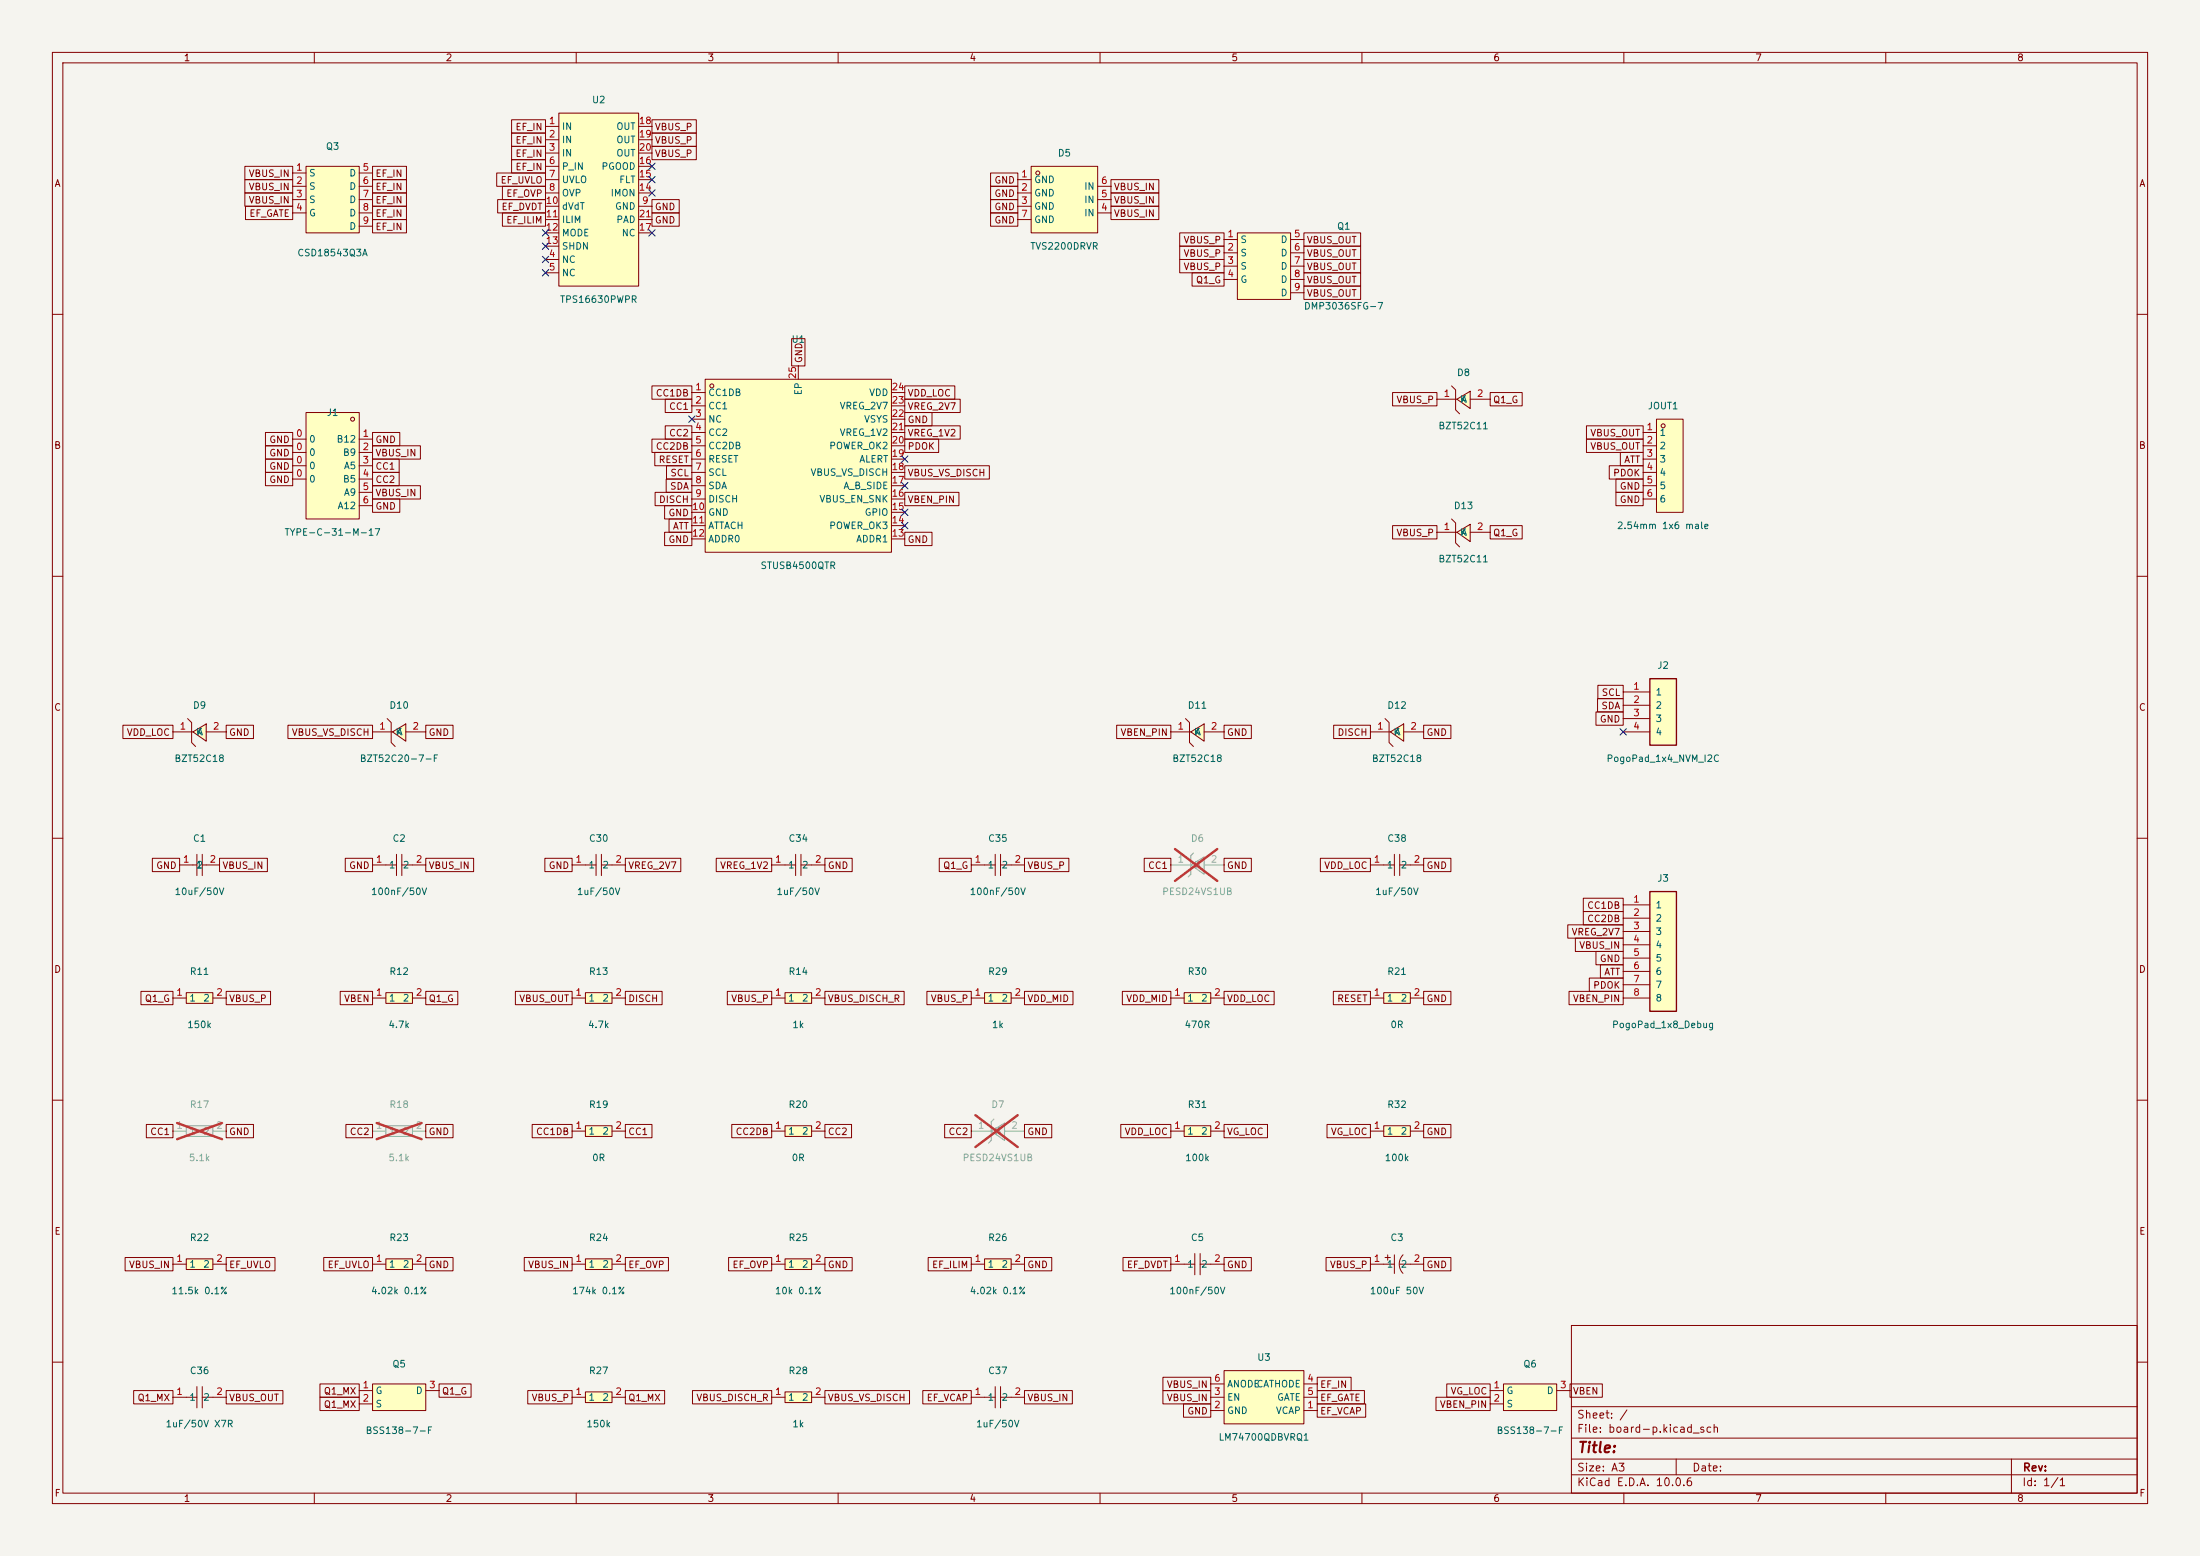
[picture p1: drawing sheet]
<svg xmlns="http://www.w3.org/2000/svg" width="420mm" height="297mm" viewBox="0 0 420 297" stroke-linecap="round" stroke-linejoin="round" font-family="sans-serif">
<path d="M0 0h420v297h-420z" fill="#f5f4ef" stroke="#f5f4ef" stroke-width=".19"/>
<g fill="none" stroke="#840000" stroke-width=".19">
<path d="M10 10h400v277h-400zM12 12h396v273h-396zM60 10v2M110 10v2M160 10v2M210 10v2M260 10v2M310 10v2M360 10v2M10 60h2M408 60h2M10 110h2"/>
<path d="M408 110h2M10 160h2M408 160h2M10 210h2M408 210h2M300 253h108v32h-108zM10 260h2M300 278.5h108M300 274.5h108M300 268.5h108M320 278.5v3M384 278.5v6.5"/>
<path d="M408 260h2M60 285v2M110 285v2M160 285v2M210 285v2M260 285v2M300 281.5h108M310 285v2M360 285v2"/>
</g>
<path d="M73.7 214.9h5v2h-5z" fill="#ebeae8"/>
<path d="M71.1 215.9h2.6M73.7 214.9h5v2h-5zM78.7 215.9h2.6" fill="none" stroke="#9c9b98" stroke-width=".19"/>
<path d="M71.9 214.4l8.6 3M80.5 214.4l-8.6 3" fill="none" stroke="#e12e31" stroke-width=".46"/>
<path d="M227.3 139.7l2.6-1.5v3.3z" fill="#ffffc2"/>
<path d="M223.5 139.7h3.8M226.3 137.2l.8 .7v3.8l.7 .8M227.3 139.7l2.6-1.5v3.3zM229.9 139.7h3.8" fill="none" stroke="#840000" stroke-width=".19"/>
<path d="M265.4 139.7l2.6-1.5v3.3z" fill="#ffffc2"/>
<path d="M261.6 139.7h3.8M264.4 137.2l.8 .7v3.8l.7 .8M265.4 139.7l2.6-1.5v3.3zM268 139.7h3.8" fill="none" stroke="#840000" stroke-width=".19"/>
<path d="M71.1 264.2h10.2v5h-10.2z" fill="#ffffc2"/>
<path d="M68.6 265.4h2.5M68.6 268h2.5M71.1 264.2h10.2v5h-10.2zM81.3 265.4h2.5" fill="none" stroke="#840000" stroke-width=".19"/>
<path d="M73.7 240.3h5v2h-5z" fill="#ffffc2"/>
<path d="M71.1 241.3h2.6M73.7 240.3h5v2h-5zM78.7 241.3h2.6" fill="none" stroke="#840000" stroke-width=".19"/>
<path d="M35.6 214.9h5v2h-5z" fill="#ebeae8"/>
<path d="M33 215.9h2.6M35.6 214.9h5v2h-5zM40.6 215.9h2.6" fill="none" stroke="#9c9b98" stroke-width=".19"/>
<path d="M33.8 214.4l8.6 3M42.4 214.4l-8.6 3" fill="none" stroke="#e12e31" stroke-width=".46"/>
<path d="M35.6 189.5h5v2h-5z" fill="#ffffc2"/>
<path d="M33 190.5h2.6M35.6 189.5h5v2h-5zM40.6 190.5h2.6" fill="none" stroke="#840000" stroke-width=".19"/>
<path d="M74.9 139.7l2.6-1.5v3.3z" fill="#ffffc2"/>
<path d="M71.1 139.7h3.8M73.9 137.2l.8 .7v3.8l.7 .8M74.9 139.7l2.6-1.5v3.3zM77.5 139.7h3.8M71.1 165.1h4.6M75.7 163.1v4M76.7 165.1h4.6M76.7 163.1v4M33 266.7h4.6M37.6 264.7v4M38.6 266.7h4.6M38.6 264.7v4" fill="none" stroke="#840000" stroke-width=".19"/>
<path d="M35.6 240.3h5v2h-5z" fill="#ffffc2"/>
<path d="M33 241.3h2.6M35.6 240.3h5v2h-5zM40.6 241.3h2.6" fill="none" stroke="#840000" stroke-width=".19"/>
<path d="M226.1 189.5h5v2h-5z" fill="#ffffc2"/>
<path d="M223.5 190.5h2.6M226.1 189.5h5v2h-5zM231.1 190.5h2.6" fill="none" stroke="#840000" stroke-width=".19"/>
<path d="M73.7 189.5h5v2h-5z" fill="#ffffc2"/>
<path d="M71.1 190.5h2.6M73.7 189.5h5v2h-5zM78.7 190.5h2.6" fill="none" stroke="#840000" stroke-width=".19"/>
<path d="M36.8 139.7l2.6-1.5v3.3z" fill="#ffffc2"/>
<path d="M33 139.7h3.8M35.8 137.2l.8 .7v3.8l.7 .8M36.8 139.7l2.6-1.5v3.3zM39.4 139.7h3.8M34.3 165.1h3.3M37.6 163.1v4M38.6 165.1h3.3M38.6 163.1v4" fill="none" stroke="#840000" stroke-width=".19"/>
<path d="M287 264.2h10.2v5h-10.2z" fill="#ffffc2"/>
<path d="M284.5 265.4h2.5M284.5 268h2.5M287 264.2h10.2v5h-10.2zM297.2 265.4h2.5" fill="none" stroke="#840000" stroke-width=".19"/>
<path d="M188 240.3h5v2h-5z" fill="#ffffc2"/>
<path d="M185.4 241.3h2.6M188 240.3h5v2h-5zM193 241.3h2.6M185.4 266.7h4.6M190 264.7v4M191 266.7h4.6M191 264.7v4" fill="none" stroke="#840000" stroke-width=".19"/>
<path d="M226.1 214.9h5v2h-5z" fill="#ffffc2"/>
<path d="M223.5 215.9h2.6M226.1 214.9h5v2h-5zM231.1 215.9h2.6" fill="none" stroke="#840000" stroke-width=".19"/>
<path d="M264.2 214.9h5v2h-5z" fill="#ffffc2"/>
<path d="M261.6 215.9h2.6M264.2 214.9h5v2h-5zM269.2 215.9h2.6M264.9 239.5v1M266.2 239.5v3.6M267.9 239.5a2.54 2.54 0 0 0-.1 3.6M261.6 241.3h4.6M264.4 240h1M267.2 241.3h4.6" fill="none" stroke="#840000" stroke-width=".19"/>
<path d="M188 189.5h5v2h-5z" fill="#ffffc2"/>
<path d="M185.4 190.5h2.6M188 189.5h5v2h-5zM193 190.5h2.6" fill="none" stroke="#840000" stroke-width=".19"/>
<path d="M149.9 189.5h5v2h-5z" fill="#ffffc2"/>
<path d="M147.3 190.5h2.6M149.9 189.5h5v2h-5zM154.9 190.5h2.6" fill="none" stroke="#840000" stroke-width=".19"/>
<path d="M278.1 101.6l2.6-1.5v3.3z" fill="#ffffc2"/>
<path d="M277.1 99.1l.8 .7v3.8l.7 .8M274.3 101.6h3.8M278.1 101.6l2.6-1.5v3.3zM280.7 101.6h3.8" fill="none" stroke="#840000" stroke-width=".19"/>
<path d="M278.1 76.2l2.6-1.5v3.3z" fill="#ffffc2"/>
<path d="M274.3 76.2h3.8M277.1 73.7l.8 .7v3.8l.7 .8M278.1 76.2l2.6-1.5v3.3zM280.7 76.2h3.8" fill="none" stroke="#840000" stroke-width=".19"/>
<path d="M236.2 44.5h10.2v12.7h-10.2z" fill="#ffffc2"/>
<path d="M233.7 45.7h2.5M233.7 48.3h2.5M233.7 50.8h2.5M233.7 53.3h2.5M236.2 44.5h10.2v12.7h-10.2zM246.4 45.7h2.5M246.4 48.3h2.5M246.4 50.8h2.5M246.4 53.3h2.5M246.4 55.9h2.5" fill="none" stroke="#840000" stroke-width=".19"/>
<path d="M316.2 80h5.1v17.8h-5.1z" fill="#ffffc2"/>
<g fill="none" stroke="#840000" stroke-width=".19">
<path d="M313.7 82.6h2.5M313.7 85.1h2.5M313.7 87.6h2.5M313.7 90.2h2.5M313.7 92.7h2.5M313.7 95.3h2.5M316.2 80h5.1v17.8h-5.1z"/>
<circle cx="317.5" cy="81.3" r=".38"/>
</g>
<path d="M106.7 21.6h15.2v33h-15.2z" fill="#ffffc2"/>
<g fill="none" stroke="#840000" stroke-width=".19">
<path d="M104.1 24.1h2.6M104.1 26.7h2.6M104.1 29.2h2.6M104.1 31.8h2.6M104.1 34.3h2.6M104.1 36.8h2.6M104.1 39.4h2.6M106.7 21.6h15.2v33h-15.2zM121.9 24.1h2.6M121.9 26.7h2.6M121.9 29.2h2.6M121.9 31.8h2.6"/>
<path d="M121.9 34.3h2.6M121.9 36.8h2.6M121.9 39.4h2.6M104.1 49.5h2.6M104.1 52.1h2.6M104.1 41.9h2.6M104.1 44.5h2.6M104.1 47h2.6M121.9 41.9h2.6M121.9 44.5h2.6"/>
</g>
<path d="M58.4 31.8h10.2v12.7h-10.2z" fill="#ffffc2"/>
<path d="M55.9 33h2.5M55.9 35.6h2.5M55.9 38.1h2.5M58.4 31.8h10.2v12.7h-10.2zM68.6 33h2.5M68.6 35.6h2.5M68.6 38.1h2.5M55.9 40.6h2.5M68.6 40.6h2.5M68.6 43.2h2.5" fill="none" stroke="#840000" stroke-width=".19"/>
<path d="M58.4 78.7h10.2v20.4h-10.2z" fill="#ffffc2"/>
<g fill="none" stroke="#840000" stroke-width=".19">
<path d="M58.4 78.7h10.2v20.4h-10.2zM55.9 83.8h2.5M55.9 86.4h2.5M55.9 88.9h2.5M55.9 91.4h2.5M68.6 83.8h2.5M68.6 86.4h2.5M68.6 88.9h2.5M68.6 91.4h2.5M68.6 94h2.5M68.6 96.5h2.5"/>
<circle cx="67.3" cy="80" r=".38"/>
</g>
<path d="M149.9 265.7h5v2h-5z" fill="#ffffc2"/>
<path d="M147.3 266.7h2.6M149.9 265.7h5v2h-5zM154.9 266.7h2.6" fill="none" stroke="#840000" stroke-width=".19"/>
<path d="M149.9 214.9h5v2h-5z" fill="#ffffc2"/>
<path d="M147.3 215.9h2.6M149.9 214.9h5v2h-5zM154.9 215.9h2.6" fill="none" stroke="#840000" stroke-width=".19"/>
<path d="M111.8 214.9h5v2h-5z" fill="#ffffc2"/>
<path d="M109.2 215.9h2.6M111.8 214.9h5v2h-5zM116.8 215.9h2.6" fill="none" stroke="#840000" stroke-width=".19"/>
<path d="M227.3 165.1l2.6-1.5v3.3z" fill="#ebeae8"/>
<path d="M223.5 165.1h3.8M227.3 165.1l2.6-1.5v3.3zM227.8 162.8l-.5 .5v3.6l-.5 .5M229.9 165.1h3.8" fill="none" stroke="#9c9b98" stroke-width=".19"/>
<path d="M224.3 162.1l8.1 6M232.4 162.1l-8.1 6" fill="none" stroke="#e12e31" stroke-width=".46"/>
<path d="M147.3 165.1h4.6M151.9 163.1v4M152.9 165.1h4.6M152.9 163.1v4" fill="none" stroke="#840000" stroke-width=".19"/>
<path d="M149.9 240.3h5v2h-5z" fill="#ffffc2"/>
<path d="M147.3 241.3h2.6M149.9 240.3h5v2h-5zM154.9 241.3h2.6" fill="none" stroke="#840000" stroke-width=".19"/>
<path d="M111.8 265.7h5v2h-5z" fill="#ffffc2"/>
<path d="M109.2 266.7h2.6M111.8 265.7h5v2h-5zM116.8 266.7h2.6" fill="none" stroke="#840000" stroke-width=".19"/>
<path d="M111.8 240.3h5v2h-5z" fill="#ffffc2"/>
<path d="M109.2 241.3h2.6M111.8 240.3h5v2h-5zM116.8 241.3h2.6" fill="none" stroke="#840000" stroke-width=".19"/>
<path d="M111.8 189.5h5v2h-5z" fill="#ffffc2"/>
<path d="M109.2 165.1h4.6M113.8 163.1v4M114.8 165.1h4.6M114.8 163.1v4M109.2 190.5h2.6M111.8 189.5h5v2h-5zM116.8 190.5h2.6" fill="none" stroke="#840000" stroke-width=".19"/>
<path d="M315 170.2h5v22.8h-5z" fill="#ffffc2"/>
<path d="M315 170.2h5v22.8h-5z" fill="none" stroke="#840000" stroke-width=".25"/>
<path d="M309.9 172.7h5.1M309.9 175.3h5.1M309.9 177.8h5.1M309.9 180.3h5.1M309.9 182.9h5.1M309.9 185.4h5.1M309.9 188h5.1M309.9 190.5h5.1" fill="none" stroke="#840000" stroke-width=".19"/>
<path d="M315 129.5h5v12.7h-5z" fill="#ffffc2"/>
<path d="M315 129.5h5v12.7h-5z" fill="none" stroke="#840000" stroke-width=".25"/>
<path d="M309.9 132.1h5.1M309.9 134.6h5.1M309.9 137.2h5.1M309.9 139.7h5.1" fill="none" stroke="#840000" stroke-width=".19"/>
<path d="M264.2 189.5h5v2h-5z" fill="#ffffc2"/>
<path d="M185.4 165.1h4.6M190 163.1v4M191 165.1h4.6M191 163.1v4M261.6 165.1h4.6M266.2 163.1v4M267.2 165.1h4.6M267.2 163.1v4M261.6 190.5h2.6M264.2 189.5h5v2h-5zM269.2 190.5h2.6" fill="none" stroke="#840000" stroke-width=".19"/>
<path d="M134.6 72.4h35.6v33h-35.6z" fill="#ffffc2"/>
<g fill="none" stroke="#840000" stroke-width=".19">
<path d="M132.1 74.9h2.5M132.1 77.5h2.5M134.6 72.4h35.6v33h-35.6zM152.4 69.9v2.5M170.2 74.9h2.5M170.2 77.5h2.5M132.1 80h2.5M132.1 82.6h2.5M132.1 85.1h2.5M132.1 87.6h2.5M132.1 90.2h2.5M132.1 92.7h2.5"/>
<path d="M132.1 95.3h2.5M132.1 97.8h2.5M170.2 80h2.5M170.2 82.6h2.5M170.2 85.1h2.5M170.2 87.6h2.5M170.2 90.2h2.5M170.2 92.7h2.5M170.2 95.3h2.5M170.2 97.8h2.5M132.1 100.3h2.5M132.1 102.9h2.5"/>
<path d="M170.2 100.3h2.5M170.2 102.9h2.5M228.1 239.3v4M229.1 239.3v4M223.5 241.3h4.6M229.1 241.3h4.6"/>
<circle cx="135.9" cy="73.7" r=".38"/>
</g>
<path d="M196.8 31.8h12.7v12.7h-12.7z" fill="#ffffc2"/>
<g fill="none" stroke="#840000" stroke-width=".19">
<path d="M194.3 34.3h2.5M194.3 36.8h2.5M194.3 39.4h2.5M196.8 31.8h12.7v12.7h-12.7zM209.5 38.1h2.6M209.5 35.6h2.6M194.3 41.9h2.5M209.5 40.6h2.6"/>
<circle cx="198.1" cy="33" r=".38"/>
</g>
<path d="M233.7 261.6h15.2v10.2h-15.2z" fill="#ffffc2"/>
<path d="M231.1 269.2h2.6M231.1 266.7h2.6M231.1 264.2h2.6M233.7 261.6h15.2v10.2h-15.2zM248.9 269.2h2.6M248.9 266.7h2.6M248.9 264.2h2.6" fill="none" stroke="#840000" stroke-width=".19"/>
<path d="M189.2 215.9l2.6-1.5v3.3z" fill="#ebeae8"/>
<path d="M185.4 215.9h3.8M189.2 215.9l2.6-1.5v3.3zM189.7 213.6l-.5 .5v3.6l-.5 .5M191.8 215.9h3.8" fill="none" stroke="#9c9b98" stroke-width=".19"/>
<path d="M186.2 212.9l8.1 6M194.3 212.9l-8.1 6" fill="none" stroke="#e12e31" stroke-width=".46"/>
<g fill="none" stroke="#840000" stroke-width=".19">
<path d="M46.7 36.8h9.2v2.6h-9.2zM46.7 31.7h9.2v2.6h-9.2zM46.7 34.3h9.2v2.5h-9.2zM46.9 39.4h9v2.5h-9zM71.1 39.4h6.5v2.5h-6.5zM71.1 31.7h6.5v2.6h-6.5zM71.1 36.8h6.5v2.6h-6.5zM71.1 34.3h6.5v2.5h-6.5zM94.8 33h9.3v2.6h-9.3zM95 38.1h9.1v2.5h-9.1zM95.9 35.6h8.2v2.5h-8.2zM97.7 22.9h6.4v2.5h-6.4z"/>
<path d="M97.7 25.4h6.4v2.5h-6.4zM97.7 27.9h6.4v2.6h-6.4zM97.7 30.5h6.4v2.5h-6.4zM124.5 22.9h8.4v2.5h-8.4zM124.5 27.9h8.4v2.6h-8.4zM124.5 25.4h8.4v2.5h-8.4zM124.5 38.1h5.2v2.5h-5.2zM189.1 38.1h5.2v2.5h-5.2zM189.1 35.6h5.2v2.5h-5.2zM189.1 33h5.2v2.6h-5.2zM212.1 39.4h9.1v2.5h-9.1zM212.1 36.8h9.1v2.6h-9.1z"/>
<path d="M212.1 34.3h9.1v2.5h-9.1zM71.1 41.9h6.5v2.6h-6.5zM95.9 40.6h8.2v2.6h-8.2zM124.5 40.6h5.2v2.6h-5.2zM189.1 40.6h5.2v2.6h-5.2zM225.2 49.5h8.5v2.6h-8.5zM225.2 44.4h8.5v2.6h-8.5zM225.2 47h8.5v2.5h-8.5zM227.6 52.1h6.1v2.5h-6.1zM248.9 54.6h10.8v2.6h-10.8zM248.9 44.4h10.8v2.6h-10.8zM248.9 47h10.8v2.5h-10.8z"/>
<path d="M248.9 49.5h10.8v2.6h-10.8zM248.9 52.1h10.8v2.5h-10.8zM124.5 73.7h7.6v2.5h-7.6zM127 76.2h5.1v2.5h-5.1zM151.1 64.6h2.6v5.3h-2.6zM172.7 78.7h5.2v2.6h-5.2zM172.7 76.2h10.6v2.5h-10.6zM172.7 73.7h9.6v2.5h-9.6zM265.8 74.9h8.5v2.6h-8.5zM284.5 74.9h6.1v2.6h-6.1zM50.7 90.2h5.2v2.5h-5.2zM50.7 85.1h5.2v2.5h-5.2z"/>
<path d="M50.7 87.6h5.2v2.6h-5.2zM50.7 82.5h5.2v2.6h-5.2zM71.1 92.7h9.2v2.6h-9.2zM71.1 90.2h5.1v2.5h-5.1zM71.1 95.2h5.2v2.6h-5.2zM71.1 85.1h9.2v2.5h-9.2zM71.1 82.5h5.2v2.6h-5.2zM71.1 87.6h5.1v2.6h-5.1zM124.5 83.8h7.6v2.6h-7.6zM125 86.4h7.1v2.5h-7.1zM125.1 94h7v2.5h-7zM126.9 96.5h5.2v2.6h-5.2z"/>
<path d="M127 81.3h5.1v2.5h-5.1zM127.2 91.4h4.9v2.6h-4.9zM127.2 88.9h4.9v2.5h-4.9zM127.7 99.1h4.4v2.5h-4.4zM172.7 83.8h6.5v2.6h-6.5zM172.7 81.3h10.6v2.5h-10.6zM172.7 88.9h16.2v2.5h-16.2zM172.7 94h10.4v2.5h-10.4zM302.9 83.8h10.8v2.6h-10.8zM302.9 81.3h10.8v2.5h-10.8zM307.2 88.9h6.5v2.5h-6.5zM308.5 91.4h5.2v2.6h-5.2z"/>
<path d="M308.5 94h5.2v2.5h-5.2zM309.3 86.4h4.4v2.5h-4.4zM126.9 101.6h5.2v2.5h-5.2zM172.7 101.6h5.2v2.5h-5.2zM265.8 100.3h8.5v2.6h-8.5zM284.5 100.3h6.1v2.6h-6.1zM23.5 138.4h9.5v2.6h-9.5zM43.2 138.4h5.2v2.6h-5.2zM55 138.4h16.1v2.6h-16.1zM81.3 138.4h5.2v2.6h-5.2zM213.2 138.4h10.3v2.6h-10.3zM233.7 138.4h5.2v2.6h-5.2z"/>
<path d="M254.6 138.4h7v2.6h-7zM271.8 138.4h5.2v2.6h-5.2zM304.7 135.9h5.2v2.5h-5.2zM305 133.3h4.9v2.6h-4.9zM305 130.8h4.9v2.6h-4.9zM29.1 163.8h5.2v2.6h-5.2zM41.9 163.8h9.1v2.6h-9.1zM65.9 163.8h5.2v2.6h-5.2zM81.3 163.8h9.1v2.6h-9.1zM104 163.8h5.2v2.6h-5.2zM119.4 163.8h10.6v2.6h-10.6zM136.7 163.8h10.6v2.6h-10.6z"/>
<path d="M157.5 163.8h5.2v2.6h-5.2zM179.3 163.8h6.1v2.6h-6.1zM195.6 163.8h8.5v2.6h-8.5zM218.4 163.8h5.1v2.6h-5.1zM233.7 163.8h5.2v2.6h-5.2zM252.1 163.8h9.5v2.6h-9.5zM271.8 163.8h5.2v2.6h-5.2zM299.3 176.5h10.6v2.6h-10.6zM300.7 179.1h9.2v2.5h-9.2zM302.3 174h7.6v2.5h-7.6zM302.3 171.4h7.6v2.6h-7.6zM26.9 189.2h6.1v2.6h-6.1z"/>
<path d="M43.2 189.2h8.5v2.6h-8.5zM64.9 189.2h6.2v2.6h-6.2zM81.3 189.2h6.1v2.6h-6.1zM98.4 189.2h10.8v2.6h-10.8zM119.4 189.2h7v2.6h-7zM138.8 189.2h8.5v2.6h-8.5zM157.5 189.2h15.1v2.6h-15.1zM176.9 189.2h8.5v2.6h-8.5zM195.6 189.2h9.2v2.6h-9.2zM214.3 189.2h9.2v2.6h-9.2zM233.7 189.2h9.5v2.6h-9.5zM254.5 189.2h7.1v2.6h-7.1z"/>
<path d="M271.8 189.2h5.2v2.6h-5.2zM299.5 189.2h10.4v2.6h-10.4zM303.4 186.7h6.5v2.5h-6.5zM304.7 181.6h5.2v2.6h-5.2zM305.5 184.1h4.4v2.6h-4.4zM27.9 214.6h5.1v2.6h-5.1zM43.2 214.6h5.2v2.6h-5.2zM66 214.6h5.1v2.6h-5.1zM81.3 214.6h5.2v2.6h-5.2zM101.6 214.6h7.6v2.6h-7.6zM119.4 214.6h5.1v2.6h-5.1zM139.7 214.6h7.6v2.6h-7.6z"/>
<path d="M157.5 214.6h5.1v2.6h-5.1zM180.3 214.6h5.1v2.6h-5.1zM195.6 214.6h5.2v2.6h-5.2zM214 214.6h9.5v2.6h-9.5zM233.7 214.6h8.3v2.6h-8.3zM253.3 214.6h8.3v2.6h-8.3zM271.8 214.6h5.2v2.6h-5.2zM23.9 240h9.1v2.6h-9.1zM43.2 240h9.3v2.6h-9.3zM61.8 240h9.3v2.6h-9.3zM81.3 240h5.2v2.6h-5.2zM100.1 240h9.1v2.6h-9.1z"/>
<path d="M119.4 240h8.2v2.6h-8.2zM139.1 240h8.2v2.6h-8.2zM157.5 240h5.2v2.6h-5.2zM177.2 240h8.2v2.6h-8.2zM195.6 240h5.2v2.6h-5.2zM214.4 240h9.1v2.6h-9.1zM233.7 240h5.2v2.6h-5.2zM253.1 240h8.5v2.6h-8.5zM271.8 240h5.2v2.6h-5.2zM25.5 265.4h7.5v2.6h-7.5zM43.2 265.4h10.8v2.6h-10.8zM61.1 266.7h7.5v2.5h-7.5z"/>
<path d="M61.1 264.2h7.5v2.5h-7.5zM83.8 264.2h6.1v2.5h-6.1zM100.7 265.4h8.5v2.6h-8.5zM119.4 265.4h7.5v2.6h-7.5zM132.2 265.4h15.1v2.6h-15.1zM157.5 265.4h16.1v2.6h-16.1zM176.2 265.4h9.2v2.6h-9.2zM195.6 265.4h9.1v2.6h-9.1zM222 265.4h9.1v2.6h-9.1zM222 262.9h9.1v2.5h-9.1zM225.9 268h5.2v2.5h-5.2zM251.5 262.9h6.4v2.5h-6.4z"/>
<path d="M251.5 265.4h9v2.6h-9zM251.5 268h9.2v2.5h-9.2zM274.1 266.7h10.4v2.5h-10.4zM276.2 264.2h8.3v2.5h-8.3zM299.7 264.2h6.2v2.5h-6.2z"/>
</g>
<g fill="none" stroke="#000084" stroke-width=".19">
<path d="M123.9 36.2l1.2 1.2M123.9 31.1l1.2 1.3M123.9 33.7l1.2 1.2M125.1 36.2l-1.2 1.2M125.1 31.1l-1.2 1.3M125.1 33.7l-1.2 1.2M103.5 48.9l1.2 1.2M103.5 51.5l1.2 1.2M103.5 43.8l1.2 1.3M103.5 46.4l1.2 1.2M104.7 48.9l-1.2 1.2M104.7 51.5l-1.2 1.2"/>
<path d="M104.7 43.8l-1.2 1.3M104.7 46.4l-1.2 1.2M123.9 43.8l1.2 1.3M125.1 43.8l-1.2 1.3M131.5 79.4l1.2 1.2M132.7 79.4l-1.2 1.2M172.1 99.7l1.2 1.2M172.1 87l1.2 1.2M172.1 97.2l1.2 1.2M172.1 92.1l1.2 1.2M173.3 99.7l-1.2 1.2M173.3 87l-1.2 1.2"/>
<path d="M173.3 97.2l-1.2 1.2M173.3 92.1l-1.2 1.2M309.3 139.1l1.2 1.2M310.5 139.1l-1.2 1.2"/>
</g>
<text font-size="2" fill="#840000" x="301" y="277.8">Title:</text>
<g font-size="1.5" fill="#840000">
<text x="300.9" y="273.8">File: board-p.kicad_sch</text>
<text x="300.9" y="271.1">Sheet: /</text>
<text x="300.9" y="281.2">Size: A3</text>
<text x="322.9" y="281.2">Date:</text>
<text x="386" y="281.2">Rev:</text>
<text x="300.9" y="284">KiCad E.D.A. 10.0.6</text>
<text x="385.9" y="284">Id: 1/1</text>
</g>
<g font-size="1.3" fill="#840000">
<text x="35" y="12">1</text>
<text x="85" y="12">2</text>
<text x="135" y="12">3</text>
<text x="185" y="12">4</text>
<text x="235" y="12">5</text>
<text x="285" y="12">6</text>
<text x="335" y="12">7</text>
<text x="385" y="12">8</text>
<text x="98.3" y="25.2">EF_IN</text>
<text x="98.3" y="27.7">EF_IN</text>
<text x="124.9" y="25.2">VBUS_P</text>
<text x="124.9" y="27.7">VBUS_P</text>
<text x="10.3" y="36">A</text>
<text x="47.4" y="34.1">VBUS_IN</text>
<text x="71.6" y="34.1">EF_IN</text>
<text x="95.5" y="35.3">EF_UVLO</text>
<text x="98.3" y="30.3">EF_IN</text>
<text x="98.3" y="32.8">EF_IN</text>
<text x="124.9" y="30.3">VBUS_P</text>
<text x="189.7" y="35.3">GND</text>
<text x="408.3" y="36">A</text>
<text x="47.4" y="39.2">VBUS_IN</text>
<text x="47.4" y="36.6">VBUS_IN</text>
<text x="47.5" y="41.7">EF_GATE</text>
<text x="71.6" y="41.7">EF_IN</text>
<text x="71.6" y="39.2">EF_IN</text>
<text x="71.6" y="36.6">EF_IN</text>
<text x="95.6" y="40.4">EF_DVDT</text>
<text x="96.5" y="37.9">EF_OVP</text>
<text x="124.9" y="40.4">GND</text>
<text x="189.7" y="40.4">GND</text>
<text x="189.7" y="37.9">GND</text>
<text x="212.5" y="41.7">VBUS_IN</text>
<text x="212.5" y="39.2">VBUS_IN</text>
<text x="212.5" y="36.6">VBUS_IN</text>
<text x="71.6" y="44.2">EF_IN</text>
<text x="96.5" y="43">EF_ILIM</text>
<text x="124.9" y="43">GND</text>
<text x="189.7" y="43">GND</text>
<text x="225.8" y="46.8">VBUS_P</text>
<text x="249.4" y="46.8">VBUS_OUT</text>
<text x="225.8" y="51.9">VBUS_P</text>
<text x="225.8" y="49.3">VBUS_P</text>
<text x="249.4" y="49.3">VBUS_OUT</text>
<text x="249.4" y="51.9">VBUS_OUT</text>
<text x="228.2" y="54.4">Q1_G</text>
<text x="249.4" y="56.9">VBUS_OUT</text>
<text x="249.4" y="54.4">VBUS_OUT</text>
<text x="153.5" y="69.4" transform="rotate(-90 153.5 69.4)">GND</text>
<text x="125.1" y="76">CC1DB</text>
<text x="173.2" y="76">VDD_LOC</text>
<text x="266.5" y="77.3">VBUS_P</text>
<text x="284.9" y="77.3">Q1_G</text>
<text x="127.6" y="78.5">CC1</text>
<text x="127.6" y="83.6">CC2</text>
<text x="173.2" y="81.1">GND</text>
<text x="173.2" y="83.6">VREG_1V2</text>
<text x="173.2" y="78.5">VREG_2V7</text>
<text x="303.5" y="83.6">VBUS_OUT</text>
<text x="10.2" y="86">B</text>
<text x="51.3" y="87.4">GND</text>
<text x="51.3" y="90">GND</text>
<text x="51.3" y="84.9">GND</text>
<text x="71.6" y="87.4">VBUS_IN</text>
<text x="71.6" y="84.9">GND</text>
<text x="71.6" y="90">CC1</text>
<text x="125.1" y="86.1">CC2DB</text>
<text x="125.6" y="88.7">RESET</text>
<text x="173.2" y="86.1">PDOK</text>
<text x="303.5" y="86.1">VBUS_OUT</text>
<text x="310" y="88.7">ATT</text>
<text x="408.2" y="86">B</text>
<text x="51.3" y="92.5">GND</text>
<text x="71.6" y="95">VBUS_IN</text>
<text x="71.6" y="92.5">CC2</text>
<text x="127.8" y="93.8">SDA</text>
<text x="127.9" y="91.2">SCL</text>
<text x="173.2" y="91.2">VBUS_VS_DISCH</text>
<text x="307.8" y="91.2">PDOK</text>
<text x="309.1" y="93.8">GND</text>
<text x="71.6" y="97.6">GND</text>
<text x="125.7" y="96.3">DISCH</text>
<text x="127.5" y="98.8">GND</text>
<text x="128.4" y="101.4">ATT</text>
<text x="173.2" y="96.3">VBEN_PIN</text>
<text x="309.1" y="96.3">GND</text>
<text x="127.5" y="103.9">GND</text>
<text x="173.2" y="103.9">GND</text>
<text x="266.5" y="102.7">VBUS_P</text>
<text x="284.9" y="102.7">Q1_G</text>
<text x="10.2" y="136">C</text>
<text x="305.6" y="135.7">SDA</text>
<text x="305.7" y="133.1">SCL</text>
<text x="408.2" y="136">C</text>
<text x="24.1" y="140.8">VDD_LOC</text>
<text x="43.6" y="140.8">GND</text>
<text x="55.6" y="140.8">VBUS_VS_DISCH</text>
<text x="81.7" y="140.8">GND</text>
<text x="213.8" y="140.8">VBEN_PIN</text>
<text x="234.1" y="140.8">GND</text>
<text x="255.2" y="140.8">DISCH</text>
<text x="272.2" y="140.8">GND</text>
<text x="305.3" y="138.2">GND</text>
<text x="29.7" y="166.2">GND</text>
<text x="42.4" y="166.2">VBUS_IN</text>
<text x="66.5" y="166.2">GND</text>
<text x="81.7" y="166.2">VBUS_IN</text>
<text x="104.6" y="166.2">GND</text>
<text x="119.8" y="166.2">VREG_2V7</text>
<text x="137.4" y="166.2">VREG_1V2</text>
<text x="157.9" y="166.2">GND</text>
<text x="179.9" y="166.2">Q1_G</text>
<text x="196" y="166.2">VBUS_P</text>
<text x="219.1" y="166.2">CC1</text>
<text x="234.1" y="166.2">GND</text>
<text x="252.7" y="166.2">VDD_LOC</text>
<text x="272.2" y="166.2">GND</text>
<text x="302.9" y="173.8">CC1DB</text>
<text x="299.9" y="178.9">VREG_2V7</text>
<text x="302.9" y="176.3">CC2DB</text>
<text x="10.2" y="186">D</text>
<text x="301.4" y="181.4">VBUS_IN</text>
<text x="305.3" y="183.9">GND</text>
<text x="408.2" y="186">D</text>
<text x="27.5" y="191.6">Q1_G</text>
<text x="43.6" y="191.6">VBUS_P</text>
<text x="65.6" y="191.6">VBEN</text>
<text x="81.7" y="191.6">Q1_G</text>
<text x="99" y="191.6">VBUS_OUT</text>
<text x="119.8" y="191.6">DISCH</text>
<text x="139.5" y="191.6">VBUS_P</text>
<text x="157.9" y="191.6">VBUS_DISCH_R</text>
<text x="177.6" y="191.6">VBUS_P</text>
<text x="196" y="191.6">VDD_MID</text>
<text x="214.9" y="191.6">VDD_MID</text>
<text x="234.1" y="191.6">VDD_LOC</text>
<text x="255.2" y="191.6">RESET</text>
<text x="272.2" y="191.6">GND</text>
<text x="300.2" y="191.6">VBEN_PIN</text>
<text x="304" y="189">PDOK</text>
<text x="306.2" y="186.5">ATT</text>
<text x="28.6" y="217">CC1</text>
<text x="43.6" y="217">GND</text>
<text x="66.7" y="217">CC2</text>
<text x="81.7" y="217">GND</text>
<text x="102.2" y="217">CC1DB</text>
<text x="119.8" y="217">CC1</text>
<text x="140.3" y="217">CC2DB</text>
<text x="157.9" y="217">CC2</text>
<text x="181" y="217">CC2</text>
<text x="196" y="217">GND</text>
<text x="214.6" y="217">VDD_LOC</text>
<text x="234.1" y="217">VG_LOC</text>
<text x="254" y="217">VG_LOC</text>
<text x="272.2" y="217">GND</text>
<text x="10.3" y="236">E</text>
<text x="408.3" y="236">E</text>
<text x="24.5" y="242.4">VBUS_IN</text>
<text x="43.6" y="242.4">EF_UVLO</text>
<text x="62.4" y="242.4">EF_UVLO</text>
<text x="81.7" y="242.4">GND</text>
<text x="100.7" y="242.4">VBUS_IN</text>
<text x="119.8" y="242.4">EF_OVP</text>
<text x="139.7" y="242.4">EF_OVP</text>
<text x="157.9" y="242.4">GND</text>
<text x="177.8" y="242.4">EF_ILIM</text>
<text x="196" y="242.4">GND</text>
<text x="215" y="242.4">EF_DVDT</text>
<text x="234.1" y="242.4">GND</text>
<text x="253.8" y="242.4">VBUS_P</text>
<text x="272.2" y="242.4">GND</text>
<text x="26.1" y="267.8">Q1_MX</text>
<text x="43.6" y="267.8">VBUS_OUT</text>
<text x="61.7" y="269">Q1_MX</text>
<text x="61.7" y="266.5">Q1_MX</text>
<text x="84.3" y="266.5">Q1_G</text>
<text x="101.4" y="267.8">VBUS_P</text>
<text x="119.8" y="267.8">Q1_MX</text>
<text x="132.8" y="267.8">VBUS_DISCH_R</text>
<text x="157.9" y="267.8">VBUS_VS_DISCH</text>
<text x="176.8" y="267.8">EF_VCAP</text>
<text x="196" y="267.8">VBUS_IN</text>
<text x="222.6" y="267.8">VBUS_IN</text>
<text x="222.6" y="265.2">VBUS_IN</text>
<text x="251.9" y="265.2">EF_IN</text>
<text x="251.9" y="267.8">EF_GATE</text>
<text x="274.8" y="269">VBEN_PIN</text>
<text x="276.8" y="266.5">VG_LOC</text>
<text x="300.2" y="266.5">VBEN</text>
<text x="226.6" y="270.3">GND</text>
<text x="251.9" y="270.3">EF_VCAP</text>
<text x="10.3" y="286">F</text>
<text x="35" y="287">1</text>
<text x="85" y="287">2</text>
<text x="135" y="287">3</text>
<text x="185" y="287">4</text>
<text x="235" y="287">5</text>
<text x="285" y="287">6</text>
<text x="335" y="287">7</text>
<text x="385" y="287">8</text>
<text x="408.3" y="286">F</text>
</g>
<g font-size="1.3" fill="#a90000">
<text x="104.7" y="24">1</text>
<text x="121.9" y="24">18</text>
<text x="104.7" y="26.5">2</text>
<text x="104.7" y="29.1">3</text>
<text x="121.9" y="26.5">19</text>
<text x="121.9" y="29.1">20</text>
<text x="56.4" y="32.9">1</text>
<text x="56.4" y="35.4">2</text>
<text x="69.1" y="32.9">5</text>
<text x="69.1" y="35.4">6</text>
<text x="104.7" y="31.6">6</text>
<text x="104.7" y="34.2">7</text>
<text x="121.9" y="34.2">15</text>
<text x="121.9" y="31.6">16</text>
<text x="194.8" y="34.2">1</text>
<text x="210.1" y="35.4">6</text>
<text x="56.4" y="38">3</text>
<text x="56.4" y="40.5">4</text>
<text x="69.1" y="38">7</text>
<text x="69.1" y="40.5">8</text>
<text x="104.1" y="39.2">10</text>
<text x="104.1" y="41.8">11</text>
<text x="104.7" y="36.7">8</text>
<text x="121.9" y="36.7">14</text>
<text x="121.9" y="41.8">21</text>
<text x="122.5" y="39.2">9</text>
<text x="194.8" y="36.7">2</text>
<text x="194.8" y="39.2">3</text>
<text x="194.8" y="41.8">7</text>
<text x="210.1" y="40.5">4</text>
<text x="210.1" y="38">5</text>
<text x="69.1" y="43">9</text>
<text x="104.1" y="44.3">12</text>
<text x="104.1" y="46.9">13</text>
<text x="121.9" y="44.3">17</text>
<text x="234.2" y="45.6">1</text>
<text x="246.9" y="45.6">5</text>
<text x="104.7" y="49.4">4</text>
<text x="104.7" y="51.9">5</text>
<text x="234.2" y="48.1">2</text>
<text x="234.2" y="50.7">3</text>
<text x="234.2" y="53.2">4</text>
<text x="246.9" y="48.1">6</text>
<text x="246.9" y="50.7">7</text>
<text x="246.9" y="53.2">8</text>
<text x="246.9" y="55.7">9</text>
<text x="132.6" y="74.8">1</text>
<text x="132.6" y="77.3">2</text>
<text x="152.3" y="72.5" transform="rotate(-90 152.3 72.5)">25</text>
<text x="170.1" y="77.3">23</text>
<text x="170.1" y="74.8">24</text>
<text x="275.5" y="76.1">1</text>
<text x="281.8" y="76.1">2</text>
<text x="56.4" y="83.7">0</text>
<text x="69.1" y="83.7">1</text>
<text x="132.6" y="79.9">3</text>
<text x="132.6" y="82.4">4</text>
<text x="170.1" y="82.4">21</text>
<text x="170.1" y="79.9">22</text>
<text x="314.2" y="82.4">1</text>
<text x="56.4" y="86.2">0</text>
<text x="56.4" y="88.8">0</text>
<text x="69.1" y="86.2">2</text>
<text x="69.1" y="88.8">3</text>
<text x="132.6" y="85">5</text>
<text x="132.6" y="87.5">6</text>
<text x="170.1" y="87.5">19</text>
<text x="170.1" y="85">20</text>
<text x="314.2" y="85">2</text>
<text x="314.2" y="87.5">3</text>
<text x="56.4" y="91.3">0</text>
<text x="69.1" y="91.3">4</text>
<text x="69.1" y="93.8">5</text>
<text x="132.6" y="90">7</text>
<text x="132.6" y="92.6">8</text>
<text x="132.6" y="95.1">9</text>
<text x="170.1" y="95.1">16</text>
<text x="170.1" y="92.6">17</text>
<text x="170.1" y="90">18</text>
<text x="314.2" y="90">4</text>
<text x="314.2" y="92.6">5</text>
<text x="314.2" y="95.1">6</text>
<text x="69.1" y="96.4">6</text>
<text x="132" y="97.7">10</text>
<text x="132" y="100.2">11</text>
<text x="170.1" y="100.2">14</text>
<text x="170.1" y="97.7">15</text>
<text x="275.5" y="101.5">1</text>
<text x="281.8" y="101.5">2</text>
<text x="132" y="102.7">12</text>
<text x="170.1" y="102.7">13</text>
<text x="311.7" y="131.9">1</text>
<text x="311.7" y="134.5">2</text>
<text x="311.7" y="137">3</text>
<text x="34.2" y="139.6">1</text>
<text x="40.5" y="139.6">2</text>
<text x="72.3" y="139.6">1</text>
<text x="78.6" y="139.6">2</text>
<text x="224.7" y="139.6">1</text>
<text x="231" y="139.6">2</text>
<text x="262.8" y="139.6">1</text>
<text x="269.1" y="139.6">2</text>
<text x="311.7" y="139.6">4</text>
<text x="34.8" y="165">1</text>
<text x="39.9" y="165">2</text>
<text x="71.7" y="165">1</text>
<text x="79.3" y="165">2</text>
<text x="109.8" y="165">1</text>
<text x="117.4" y="165">2</text>
<text x="147.9" y="165">1</text>
<text x="155.5" y="165">2</text>
<text x="186" y="165">1</text>
<text x="193.6" y="165">2</text>
<text x="262.2" y="165">1</text>
<text x="269.8" y="165">2</text>
<text x="311.7" y="172.6">1</text>
<text x="311.7" y="175.1">2</text>
<text x="311.7" y="177.7">3</text>
<text x="311.7" y="180.2">4</text>
<text x="311.7" y="182.7">5</text>
<text x="311.7" y="185.3">6</text>
<text x="33.6" y="190.4">1</text>
<text x="41.2" y="190.4">2</text>
<text x="71.7" y="190.4">1</text>
<text x="79.3" y="190.4">2</text>
<text x="109.8" y="190.4">1</text>
<text x="117.4" y="190.4">2</text>
<text x="147.9" y="190.4">1</text>
<text x="155.5" y="190.4">2</text>
<text x="186" y="190.4">1</text>
<text x="193.6" y="190.4">2</text>
<text x="224.1" y="190.4">1</text>
<text x="231.7" y="190.4">2</text>
<text x="262.2" y="190.4">1</text>
<text x="269.8" y="190.4">2</text>
<text x="311.7" y="187.8">7</text>
<text x="311.7" y="190.4">8</text>
<text x="109.8" y="215.8">1</text>
<text x="117.4" y="215.8">2</text>
<text x="147.9" y="215.8">1</text>
<text x="155.5" y="215.8">2</text>
<text x="224.1" y="215.8">1</text>
<text x="231.7" y="215.8">2</text>
<text x="262.2" y="215.8">1</text>
<text x="269.8" y="215.8">2</text>
<text x="33.6" y="241.2">1</text>
<text x="41.2" y="241.2">2</text>
<text x="71.7" y="241.2">1</text>
<text x="79.3" y="241.2">2</text>
<text x="109.8" y="241.2">1</text>
<text x="117.4" y="241.2">2</text>
<text x="147.9" y="241.2">1</text>
<text x="155.5" y="241.2">2</text>
<text x="186" y="241.2">1</text>
<text x="193.6" y="241.2">2</text>
<text x="224.1" y="241.2">1</text>
<text x="231.7" y="241.2">2</text>
<text x="262.2" y="241.2">1</text>
<text x="269.8" y="241.2">2</text>
<text x="33.6" y="266.6">1</text>
<text x="41.2" y="266.6">2</text>
<text x="69.1" y="265.3">1</text>
<text x="69.1" y="267.8">2</text>
<text x="81.8" y="265.3">3</text>
<text x="109.8" y="266.6">1</text>
<text x="117.4" y="266.6">2</text>
<text x="147.9" y="266.6">1</text>
<text x="155.5" y="266.6">2</text>
<text x="186" y="266.6">1</text>
<text x="193.6" y="266.6">2</text>
<text x="231.7" y="269.1">2</text>
<text x="231.7" y="266.6">3</text>
<text x="231.7" y="264">6</text>
<text x="249.5" y="269.1">1</text>
<text x="249.5" y="264">4</text>
<text x="249.5" y="266.6">5</text>
<text x="285" y="265.3">1</text>
<text x="285" y="267.8">2</text>
<text x="297.7" y="265.3">3</text>
</g>
<g font-size="1.3" fill="#006464">
<text x="112.9" y="20">U2</text>
<text x="62.1" y="28.9">Q3</text>
<text x="107.2" y="25.1">IN</text>
<text x="107.2" y="27.6">IN</text>
<text x="117.6" y="25.1">OUT</text>
<text x="117.6" y="27.6">OUT</text>
<text x="58.9" y="34">S</text>
<text x="66.6" y="34">D</text>
<text x="107.2" y="30.2">IN</text>
<text x="107.2" y="32.7">P_IN</text>
<text x="107.2" y="35.3">UVLO</text>
<text x="114.7" y="32.7">PGOOD</text>
<text x="117.6" y="30.2">OUT</text>
<text x="118.1" y="35.3">FLT</text>
<text x="197.3" y="35.3">GND</text>
<text x="201.8" y="30.2">D5</text>
<text x="58.9" y="36.5">S</text>
<text x="58.9" y="39.1">S</text>
<text x="58.9" y="41.6">G</text>
<text x="66.6" y="36.5">D</text>
<text x="66.6" y="39.1">D</text>
<text x="66.6" y="41.6">D</text>
<text x="107.2" y="37.8">OVP</text>
<text x="107.2" y="40.3">dVdT</text>
<text x="116.5" y="37.8">IMON</text>
<text x="117.3" y="40.3">GND</text>
<text x="197.3" y="37.8">GND</text>
<text x="197.3" y="40.3">GND</text>
<text x="206.9" y="41.6">IN</text>
<text x="206.9" y="39.1">IN</text>
<text x="206.9" y="36.5">IN</text>
<text x="66.6" y="44.1">D</text>
<text x="107.2" y="42.9">ILIM</text>
<text x="107.2" y="45.4">MODE</text>
<text x="107.2" y="48">SHDN</text>
<text x="117.6" y="42.9">PAD</text>
<text x="118.6" y="45.4">NC</text>
<text x="196.6" y="48">TVS2200DRVR</text>
<text x="197.3" y="42.9">GND</text>
<text x="236.7" y="46.7">S</text>
<text x="244.4" y="46.7">D</text>
<text x="255.1" y="44.1">Q1</text>
<text x="56.7" y="49.2">CSD18543Q3A</text>
<text x="107.2" y="50.5">NC</text>
<text x="107.2" y="53">NC</text>
<text x="236.7" y="49.2">S</text>
<text x="236.7" y="51.8">S</text>
<text x="244.4" y="49.2">D</text>
<text x="244.4" y="51.8">D</text>
<text x="106.8" y="58.1">TPS16630PWPR</text>
<text x="236.7" y="54.3">G</text>
<text x="244.4" y="54.3">D</text>
<text x="244.4" y="56.8">D</text>
<text x="248.8" y="59.4">DMP3036SFG-7</text>
<text x="151" y="65.7">U1</text>
<text x="135.1" y="75.9">CC1DB</text>
<text x="153.4" y="75.5" transform="rotate(-90 153.4 75.5)">EP</text>
<text x="165.8" y="75.9">VDD</text>
<text x="278" y="72.1">D8</text>
<text x="278.6" y="77.2">K</text>
<text x="278.8" y="77.2">A</text>
<text x="62.3" y="79.7">J1</text>
<text x="135.1" y="78.4">CC1</text>
<text x="135.1" y="81">NC</text>
<text x="135.1" y="83.5">CC2</text>
<text x="160.2" y="83.5">VREG_1V2</text>
<text x="160.2" y="78.4">VREG_2V7</text>
<text x="164.8" y="81">VSYS</text>
<text x="274.5" y="82.2">BZT52C11</text>
<text x="314.5" y="78.4">JOUT1</text>
<text x="316.7" y="83.5">1</text>
<text x="58.9" y="84.8">0</text>
<text x="58.9" y="87.3">0</text>
<text x="58.9" y="89.9">0</text>
<text x="64.2" y="84.8">B12</text>
<text x="65.4" y="87.3">B9</text>
<text x="65.5" y="89.9">A5</text>
<text x="135.1" y="86.1">CC2DB</text>
<text x="135.1" y="88.6">RESET</text>
<text x="158.2" y="86.1">POWER_OK2</text>
<text x="163.9" y="88.6">ALERT</text>
<text x="316.7" y="86.1">2</text>
<text x="316.7" y="88.6">3</text>
<text x="58.9" y="92.4">0</text>
<text x="65.4" y="92.4">B5</text>
<text x="65.5" y="94.9">A9</text>
<text x="135.1" y="91.1">SCL</text>
<text x="135.1" y="93.7">SDA</text>
<text x="154.6" y="91.1">VBUS_VS_DISCH</text>
<text x="160.9" y="93.7">A_B_SIDE</text>
<text x="316.7" y="91.1">4</text>
<text x="316.7" y="93.7">5</text>
<text x="64.3" y="97.5">A12</text>
<text x="135.1" y="96.2">DISCH</text>
<text x="135.1" y="98.8">GND</text>
<text x="135.1" y="101.3">ATTACH</text>
<text x="156.3" y="96.2">VBUS_EN_SNK</text>
<text x="158.2" y="101.3">POWER_OK3</text>
<text x="165" y="98.8">GPIO</text>
<text x="277.4" y="97.5">D13</text>
<text x="308.6" y="101.3">2.54mm 1x6 male</text>
<text x="316.7" y="96.2">6</text>
<text x="54.2" y="102.6">TYPE-C-31-M-17</text>
<text x="135.1" y="103.8">ADDR0</text>
<text x="163.3" y="103.8">ADDR1</text>
<text x="274.5" y="107.6">BZT52C11</text>
<text x="278.6" y="102.6">K</text>
<text x="278.8" y="102.6">A</text>
<text x="145.1" y="108.9">STUSB4500QTR</text>
<text x="316.3" y="128">J2</text>
<text x="36.7" y="135.6">D9</text>
<text x="74.2" y="135.6">D10</text>
<text x="226.6" y="135.6">D11</text>
<text x="264.7" y="135.6">D12</text>
<text x="315.9" y="133">1</text>
<text x="315.9" y="135.6">2</text>
<text x="37.3" y="140.7">K</text>
<text x="37.5" y="140.7">A</text>
<text x="75.4" y="140.7">K</text>
<text x="75.6" y="140.7">A</text>
<text x="227.8" y="140.7">K</text>
<text x="228" y="140.7">A</text>
<text x="265.9" y="140.7">K</text>
<text x="266.1" y="140.7">A</text>
<text x="315.9" y="138.1">3</text>
<text x="315.9" y="140.7">4</text>
<text x="33.2" y="145.7">BZT52C18</text>
<text x="68.6" y="145.7">BZT52C20-7-F</text>
<text x="223.7" y="145.7">BZT52C18</text>
<text x="261.8" y="145.7">BZT52C18</text>
<text x="306.6" y="145.7">PogoPad_1x4_NVM_I2C</text>
<text x="36.7" y="161">C1</text>
<text x="74.8" y="161">C2</text>
<text x="112.3" y="161">C30</text>
<text x="150.4" y="161">C34</text>
<text x="188.5" y="161">C35</text>
<text x="264.7" y="161">C38</text>
<text x="37.3" y="166.1">1</text>
<text x="37.4" y="166.1">2</text>
<text x="74.1" y="166.1">1</text>
<text x="76.8" y="166.1">2</text>
<text x="112.2" y="166.1">1</text>
<text x="114.9" y="166.1">2</text>
<text x="150.3" y="166.1">1</text>
<text x="153" y="166.1">2</text>
<text x="188.4" y="166.1">1</text>
<text x="191.1" y="166.1">2</text>
<text x="264.6" y="166.1">1</text>
<text x="267.3" y="166.1">2</text>
<text x="33.2" y="171.1">10uF/50V</text>
<text x="70.7" y="171.1">100nF/50V</text>
<text x="110" y="171.1">1uF/50V</text>
<text x="148.1" y="171.1">1uF/50V</text>
<text x="185" y="171.1">100nF/50V</text>
<text x="262.4" y="171.1">1uF/50V</text>
<text x="315.9" y="173.7">1</text>
<text x="316.3" y="168.6">J3</text>
<text x="315.9" y="176.2">2</text>
<text x="315.9" y="178.8">3</text>
<text x="315.9" y="181.3">4</text>
<text x="315.9" y="183.8">5</text>
<text x="36" y="191.5">1</text>
<text x="36.1" y="186.4">R11</text>
<text x="38.7" y="191.5">2</text>
<text x="74.1" y="191.5">1</text>
<text x="74.2" y="186.4">R12</text>
<text x="76.8" y="191.5">2</text>
<text x="112.2" y="191.5">1</text>
<text x="112.3" y="186.4">R13</text>
<text x="114.9" y="191.5">2</text>
<text x="150.3" y="191.5">1</text>
<text x="150.4" y="186.4">R14</text>
<text x="153" y="191.5">2</text>
<text x="188.4" y="191.5">1</text>
<text x="188.5" y="186.4">R29</text>
<text x="191.1" y="191.5">2</text>
<text x="226.5" y="191.5">1</text>
<text x="226.6" y="186.4">R30</text>
<text x="229.2" y="191.5">2</text>
<text x="264.6" y="191.5">1</text>
<text x="264.7" y="186.4">R21</text>
<text x="267.3" y="191.5">2</text>
<text x="315.9" y="186.4">6</text>
<text x="315.9" y="188.9">7</text>
<text x="315.9" y="191.5">8</text>
<text x="35.6" y="196.5">150k</text>
<text x="74" y="196.5">4.7k</text>
<text x="112.1" y="196.5">4.7k</text>
<text x="151.2" y="196.5">1k</text>
<text x="189.3" y="196.5">1k</text>
<text x="226" y="196.5">470R</text>
<text x="265.3" y="196.5">0R</text>
<text x="307.6" y="196.5">PogoPad_1x8_Debug</text>
<text x="112.3" y="211.8">R19</text>
<text x="150.4" y="211.8">R20</text>
<text x="226.6" y="211.8">R31</text>
<text x="264.7" y="211.8">R32</text>
<text x="112.2" y="216.9">1</text>
<text x="112.9" y="221.9">0R</text>
<text x="114.9" y="216.9">2</text>
<text x="150.3" y="216.9">1</text>
<text x="151" y="221.9">0R</text>
<text x="153" y="216.9">2</text>
<text x="226.1" y="221.9">100k</text>
<text x="226.5" y="216.9">1</text>
<text x="229.2" y="216.9">2</text>
<text x="264.2" y="221.9">100k</text>
<text x="264.6" y="216.9">1</text>
<text x="267.3" y="216.9">2</text>
<text x="36.1" y="237.2">R22</text>
<text x="74.2" y="237.2">R23</text>
<text x="112.3" y="237.2">R24</text>
<text x="150.4" y="237.2">R25</text>
<text x="188.5" y="237.2">R26</text>
<text x="227.2" y="237.2">C5</text>
<text x="265.3" y="237.2">C3</text>
<text x="36" y="242.3">1</text>
<text x="38.7" y="242.3">2</text>
<text x="74.1" y="242.3">1</text>
<text x="76.8" y="242.3">2</text>
<text x="112.2" y="242.3">1</text>
<text x="114.9" y="242.3">2</text>
<text x="150.3" y="242.3">1</text>
<text x="153" y="242.3">2</text>
<text x="188.4" y="242.3">1</text>
<text x="191.1" y="242.3">2</text>
<text x="226.5" y="242.3">1</text>
<text x="229.2" y="242.3">2</text>
<text x="264.6" y="242.3">1</text>
<text x="267.3" y="242.3">2</text>
<text x="32.6" y="247.3">11.5k 0.1%</text>
<text x="70.7" y="247.3">4.02k 0.1%</text>
<text x="109.1" y="247.3">174k 0.1%</text>
<text x="147.8" y="247.3">10k 0.1%</text>
<text x="185" y="247.3">4.02k 0.1%</text>
<text x="223.1" y="247.3">100nF/50V</text>
<text x="261.4" y="247.3">100uF 50V</text>
<text x="36.1" y="262.6">C36</text>
<text x="74.8" y="261.3">Q5</text>
<text x="112.3" y="262.6">R27</text>
<text x="150.4" y="262.6">R28</text>
<text x="188.5" y="262.6">C37</text>
<text x="239.9" y="260">U3</text>
<text x="290.7" y="261.3">Q6</text>
<text x="36" y="267.7">1</text>
<text x="38.7" y="267.7">2</text>
<text x="71.6" y="266.4">G</text>
<text x="71.6" y="268.9">S</text>
<text x="79.3" y="266.4">D</text>
<text x="112.2" y="267.7">1</text>
<text x="114.9" y="267.7">2</text>
<text x="150.3" y="267.7">1</text>
<text x="153" y="267.7">2</text>
<text x="188.4" y="267.7">1</text>
<text x="191.1" y="267.7">2</text>
<text x="234.2" y="267.7">EN</text>
<text x="234.2" y="265.1">ANODE</text>
<text x="239.8" y="265.1">CATHODE</text>
<text x="243.7" y="267.7">GATE</text>
<text x="287.5" y="266.4">G</text>
<text x="287.5" y="268.9">S</text>
<text x="295.2" y="266.4">D</text>
<text x="31.5" y="272.7">1uF/50V X7R</text>
<text x="69.7" y="274">BSS138-7-F</text>
<text x="111.8" y="272.7">150k</text>
<text x="151.2" y="272.7">1k</text>
<text x="186.2" y="272.7">1uF/50V</text>
<text x="232.5" y="275.3">LM74700QDBVRQ1</text>
<text x="234.2" y="270.2">GND</text>
<text x="243.5" y="270.2">VCAP</text>
<text x="285.6" y="274">BSS138-7-F</text>
</g>
<g font-size="1.3" fill="#939391">
<text x="227.2" y="161">D6</text>
<text x="227.8" y="166.1">K</text>
<text x="228" y="166.1">A</text>
<text x="221.8" y="171.1">PESD24VS1UB</text>
<text x="36.1" y="211.8">R17</text>
<text x="74.2" y="211.8">R18</text>
<text x="189.1" y="211.8">D7</text>
<text x="35.9" y="221.9">5.1k</text>
<text x="36" y="216.9">1</text>
<text x="38.7" y="216.9">2</text>
<text x="74" y="221.9">5.1k</text>
<text x="74.1" y="216.9">1</text>
<text x="76.8" y="216.9">2</text>
<text x="183.7" y="221.9">PESD24VS1UB</text>
<text x="189.7" y="216.9">K</text>
<text x="189.9" y="216.9">A</text>
</g>
<g font-size="1.3" fill="#a5a4a2">
<text x="224.7" y="165">1</text>
<text x="231" y="165">2</text>
<text x="33.6" y="215.8">1</text>
<text x="41.2" y="215.8">2</text>
<text x="71.7" y="215.8">1</text>
<text x="79.3" y="215.8">2</text>
<text x="186.6" y="215.8">1</text>
<text x="192.9" y="215.8">2</text>
</g>
</svg>
